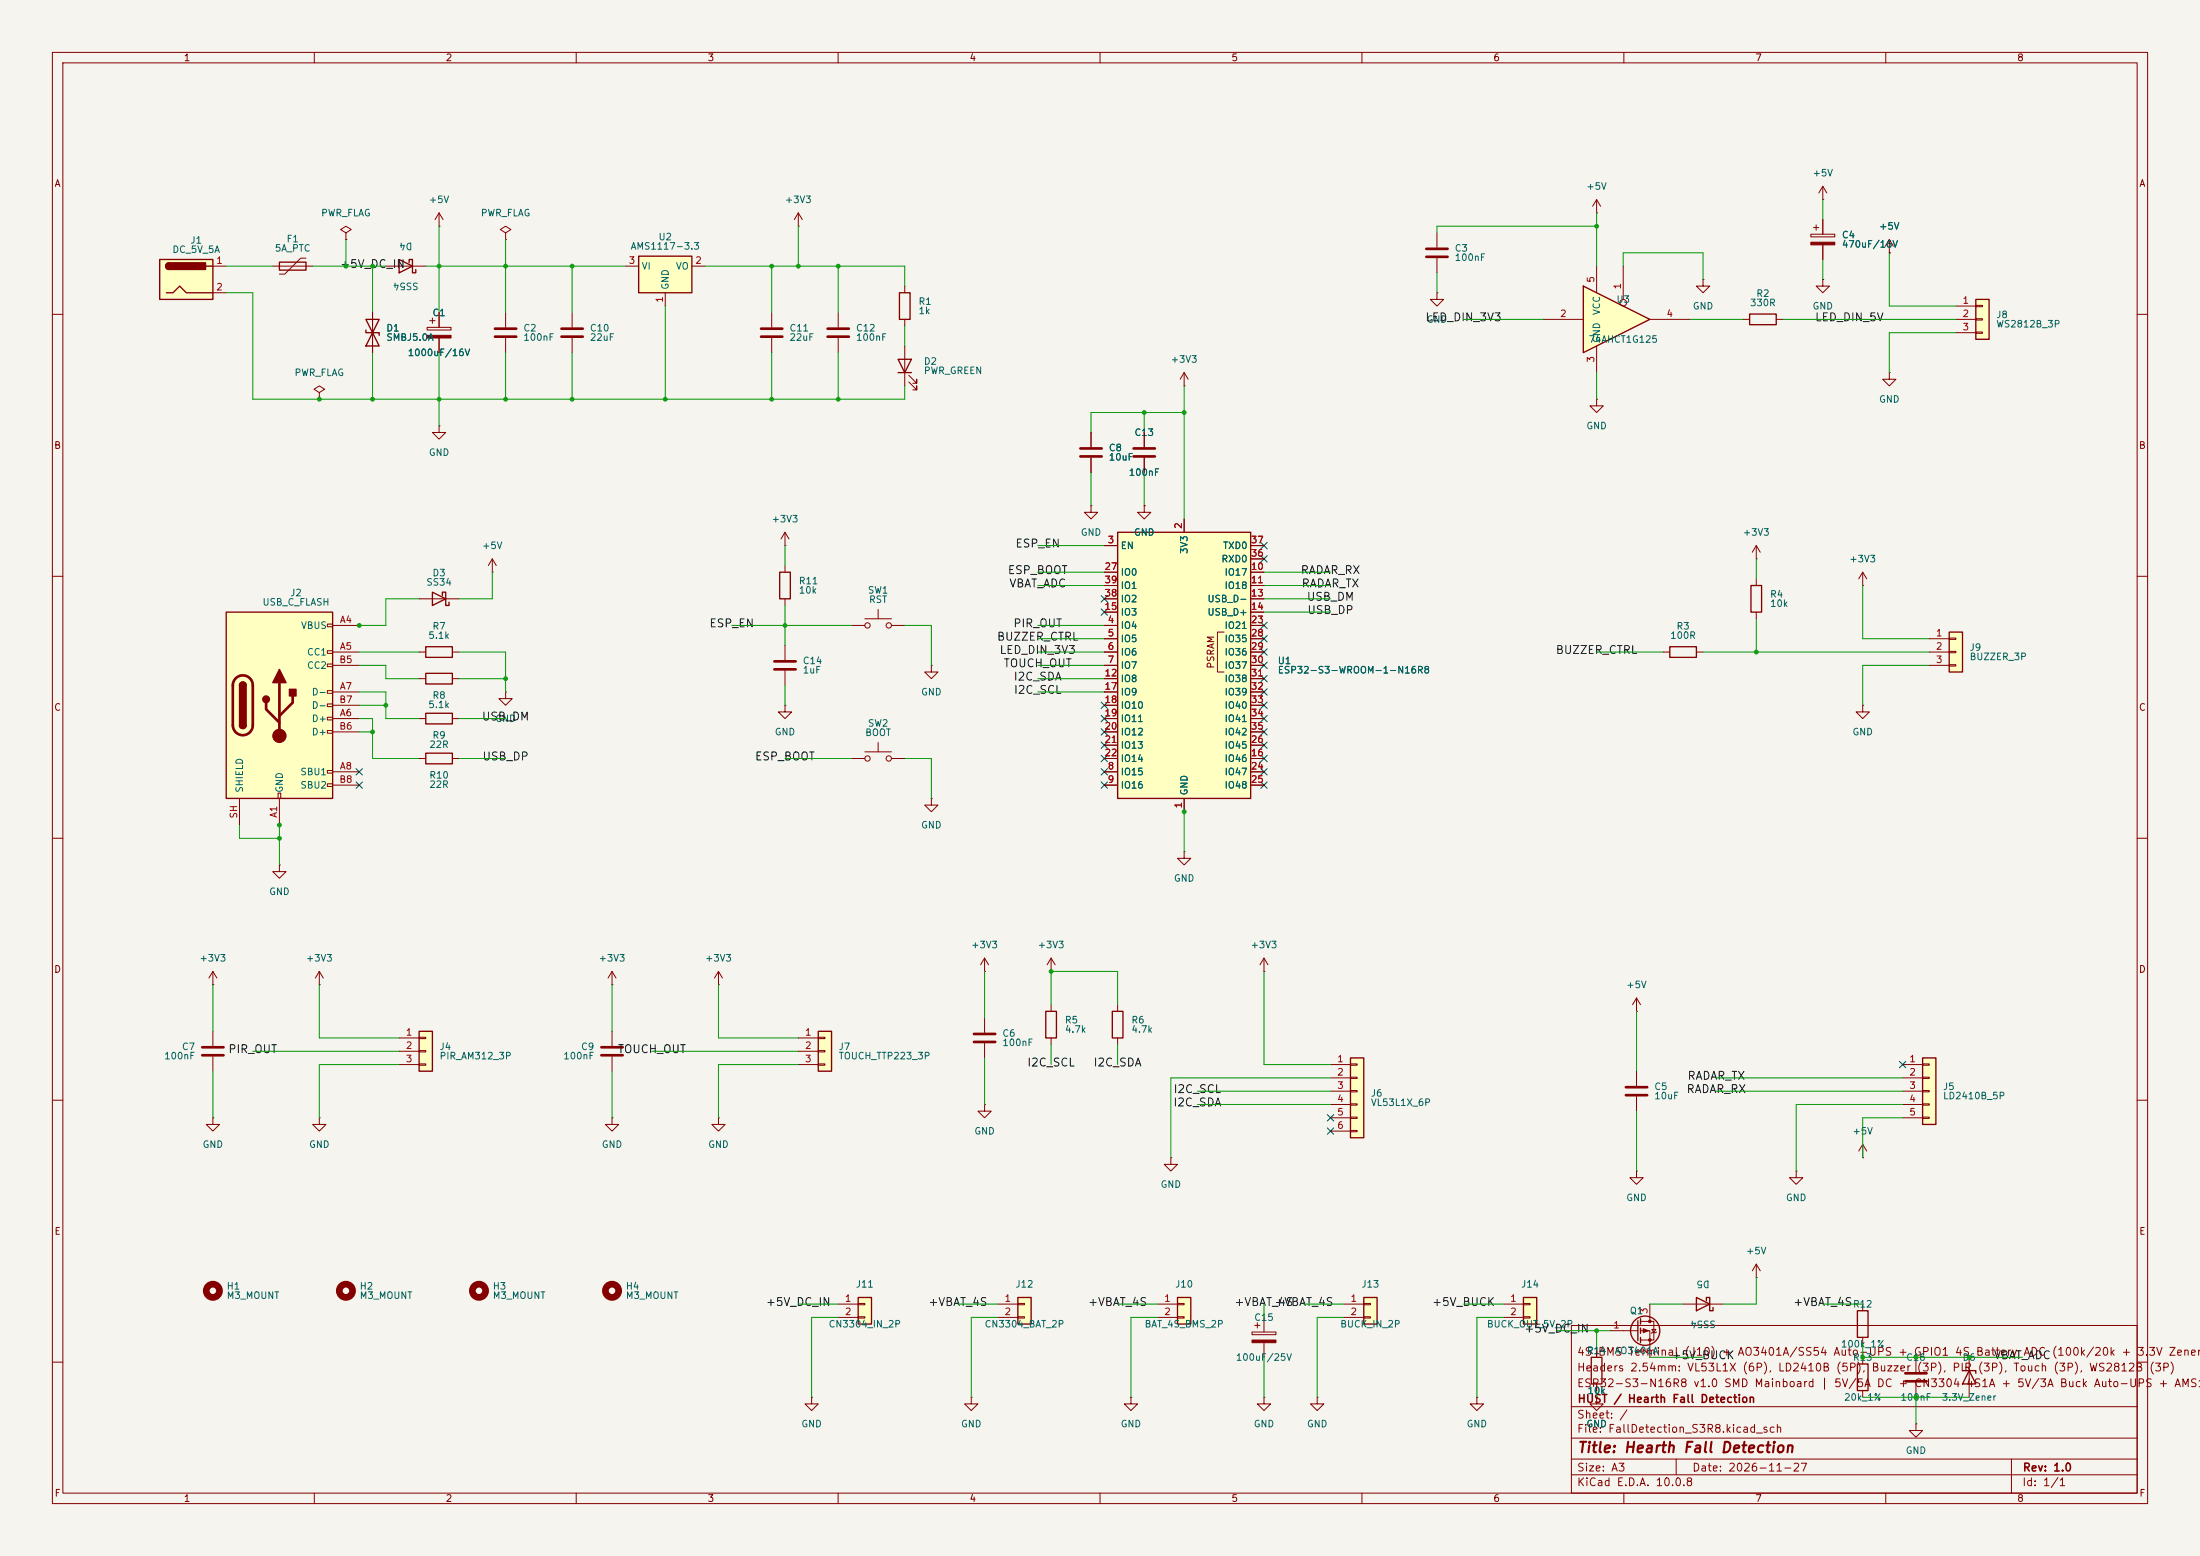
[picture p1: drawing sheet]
<svg xmlns="http://www.w3.org/2000/svg" width="420mm" height="297mm" viewBox="0 0 420 297" stroke-linecap="round" stroke-linejoin="round" font-family="sans-serif">
<path d="M0 0h420v297h-420z" fill="#f5f4ef" stroke="#f5f4ef" stroke-width=".19"/>
<g fill="none" stroke="#840000" stroke-width=".19">
<path d="M10 10h400v277h-400zM12 12h396v273h-396zM60 10v2M110 10v2M160 10v2M210 10v2M260 10v2M310 10v2M360 10v2M10 60h2M408 60h2M83.8 81.3v1.3h1.3l-1.3 1.2-1.3-1.2h1.3"/>
<path d="M83.8 81.3h.1M10 110h2M94 109.2h.1M94 106.7l-.8 1.3M94 106.7l.7 1.3M94 106.7v2.5M408 110h2M10 160h2M408 160h2M116.8 188h.1M116.8 185.4l-.7 1.3M116.8 185.4l.8 1.3"/>
<path d="M116.8 185.4v2.6M10 210h2M408 210h2M239 254.3h4.6v.5h-4.6zM239.5 253h1M240 252.5v1M241.3 251.5v2.8M241.3 256.3v2.8M300 253h108v32h-108zM10 260h2M154.9 266.7v1.3h1.3l-1.3 1.2-1.2-1.2h1.2M154.9 266.7h.1"/>
<path d="M241.3 266.7v1.3h1.3l-1.3 1.2-1.3-1.2h1.3M241.3 266.7h.1M300 278.5h108M300 274.5h108M300 268.5h108M320 278.5v3M384 278.5v6.5M408 260h2M60 285v2M110 285v2M160 285v2M210 285v2"/>
<path d="M260 285v2M300 281.5h108M310 285v2M360 285v2"/>
</g>
<path d="M239 255.8h4.6v.5h-4.6z" fill="#840000" stroke="#840000" stroke-width=".19"/>
<path d="M156.2 196.9h2.5v7.6h-2.5z" fill="#ffffc2"/>
<path d="M156.2 196.9h2.5v7.6h-2.5z" fill="none" stroke="#840000" stroke-width=".25"/>
<path d="M177.8 152.4v1.3h1.3l-1.3 1.2-1.3-1.2h1.3M177.8 152.4h.1M152.4 198.1h3.8M156.2 198h1.3v.2h-1.3zM152.4 200.7h3.8M152.4 203.2h3.8M156.2 200.5h1.3v.3h-1.3zM156.2 203.1h1.3v.2h-1.3z" fill="none" stroke="#840000" stroke-width=".19"/>
<path d="M163.8 247.6h2.6v5.1h-2.6z" fill="#ffffc2"/>
<path d="M163.8 247.6h2.6v5.1h-2.6z" fill="none" stroke="#840000" stroke-width=".25"/>
<path d="M208.3 82.6v2.7M208.3 87.4v2.8M149.9 104.1h.1M149.9 101.6l-.8 1.3M149.9 101.6l.7 1.3M149.9 101.6v2.5M160 248.9h3.8M160 251.5h3.8M163.8 248.8h1.3v.2h-1.3zM163.8 251.3h1.3v.3h-1.3z" fill="none" stroke="#840000" stroke-width=".19"/>
<path d="M206.2 85.6h4.1M206.2 87.1h4.1" fill="none" stroke="#840000" stroke-width=".51"/>
<path d="M260.3 247.6h2.6v5.1h-2.6z" fill="#ffffc2"/>
<path d="M260.3 247.6h2.6v5.1h-2.6z" fill="none" stroke="#840000" stroke-width=".25"/>
<path d="M256.5 248.9h3.8M256.5 251.5h3.8M260.3 248.8h1.3v.2h-1.3zM260.3 251.3h1.3v.3h-1.3zM215.9 266.7v1.3h1.3l-1.3 1.2-1.3-1.2h1.3M215.9 266.7h.1" fill="none" stroke="#840000" stroke-width=".19"/>
<path d="M224.8 247.6h2.5v5.1h-2.5z" fill="#ffffc2"/>
<path d="M171.4 68.6h2.6l-1.3 2.5zM171.4 71.1h2.6M224.8 247.6h2.5v5.1h-2.5z" fill="none" stroke="#840000" stroke-width=".25"/>
<path d="M172.7 66v7.7M173.5 72.9l1.5 1.5v-.7v.7h-.8M173.5 71.6l1.5 1.6v-.8v.8h-.8M221 248.9h3.8M221 251.5h3.8M224.8 248.8h1.3v.2h-1.3zM224.8 251.3h1.3v.3h-1.3zM335.3 243.8h.1M335.3 241.3l-.8 1.3M335.3 241.3l.7 1.3M335.3 241.3v2.5" fill="none" stroke="#840000" stroke-width=".19"/>
<path d="M367 201.9h2.6v12.7h-2.6z" fill="#ffffc2"/>
<path d="M171.7 55.9h2v5.1h-2zM199.6 193h2.1v5.1h-2.1zM212.3 193h2.1v5.1h-2.1zM367 201.9h2.6v12.7h-2.6zM374.6 261.6h2.6v.5M375.9 261.6l1.3 2.6h-2.6z" fill="none" stroke="#840000" stroke-width=".25"/>
<g fill="none" stroke="#840000" stroke-width=".19">
<path d="M160 59.7v2.8M172.7 54.6v1.3M160 64.5v2.8M172.7 61v1.2M355.6 134.6v1.3h1.3l-1.3 1.3-1.3-1.3h1.3M355.6 134.6h.1M188 185.4h.1M188 182.9l-.8 1.3M188 182.9l.7 1.3M188 182.9v2.5M188 194.3v2.8M188 199.1v2.8"/>
<path d="M200.7 185.4h.1M200.7 182.9v2.5M200.7 191.8v1.2M200.7 198.1v1.3M200.7 182.9l-.8 1.3M200.7 182.9l.7 1.3M213.4 191.8v1.2M213.4 198.1v1.3M188 210.8v1.3h1.2l-1.2 1.3-1.3-1.3h1.3M188 210.8h.1M355.6 218.4l-.8 1.3M355.6 218.4l.8 1.3"/>
<path d="M355.6 218.4v2.6M363.2 203.2h3.8M363.2 205.7h3.8M363.2 208.3h3.8M363.2 210.8h3.8M363.2 213.4h3.8M367 203.1h1.3v.2h-1.3zM367 205.6h1.3v.3h-1.3zM367 208.2h1.3v.2h-1.3zM367 210.7h1.3v.2h-1.3zM367 213.2h1.3v.3h-1.3zM223.5 221v1.2h1.3l-1.3 1.3-1.3-1.3h1.3"/>
<path d="M223.5 221h.1M312.4 223.5v1.3h1.3l-1.3 1.3-1.3-1.3h1.3M312.4 223.5h.1M342.9 223.5v1.3h1.3l-1.3 1.3-1.3-1.3h1.3M342.9 223.5h.1M355.6 221h.1M365.8 259.1v2.8M375.9 259.1v7.6M365.8 263.9v2.8"/>
</g>
<path d="M158 62.7h4.1M158 64.3h4.1M185.9 197.4h4.1M185.9 198.9h4.1M363.7 262.1h4.1M363.7 263.7h4.1" fill="none" stroke="#840000" stroke-width=".51"/>
<path d="M372.1 120.7h2.5v7.6h-2.5z" fill="#ffffc2"/>
<path d="M372.1 120.7h2.5v7.6h-2.5z" fill="none" stroke="#840000" stroke-width=".25"/>
<g fill="none" stroke="#840000" stroke-width=".19">
<path d="M226.1 73.7h.1M226.1 71.1l-.8 1.3M226.1 71.1l.7 1.3M226.1 71.1v2.6M368.3 121.9h3.8M368.3 124.5h3.8M368.3 127h3.8M372.1 121.8h1.3v.2h-1.3zM372.1 124.3h1.3v.3h-1.3zM372.1 126.9h1.3v.2h-1.3zM226.1 162.6v1.2h1.2l-1.2 1.3-1.3-1.3h1.3M226.1 162.6h.1"/>
<path d="M241.3 185.4h.1M241.3 182.9l-.8 1.3M241.3 182.9l.8 1.3M241.3 182.9v2.5M312.4 204.5v2.8M312.4 209.3v2.8"/>
</g>
<path d="M310.4 207.5h4.1M310.4 209h4.1" fill="none" stroke="#840000" stroke-width=".51"/>
<path d="M257.8 201.9h2.5v15.3h-2.5z" fill="#ffffc2"/>
<path d="M318.8 123.4h5v2.1h-5zM257.8 201.9h2.5v15.3h-2.5z" fill="none" stroke="#840000" stroke-width=".25"/>
<g fill="none" stroke="#840000" stroke-width=".19">
<path d="M149.9 123.2v2.8M149.9 128v2.8M317.5 124.5h1.3M323.8 124.5h1.3M254 203.2h3.8M254 205.7h3.8M254 208.3h3.8M254 210.8h3.8M254 213.4h3.8M254 215.9h3.8M257.8 203.1h1.3v.2h-1.3zM257.8 205.6h1.3v.3h-1.3z"/>
<path d="M257.8 208.2h1.3v.2h-1.3zM257.8 210.7h1.3v.2h-1.3zM257.8 213.2h1.3v.3h-1.3zM257.8 215.8h1.3v.2h-1.3z"/>
</g>
<path d="M147.8 126.2h4.1M147.8 127.8h4.1" fill="none" stroke="#840000" stroke-width=".51"/>
<path d="M213.4 101.6h25.4v50.8h-25.4z" fill="#ffffc2"/>
<path d="M213.4 101.6h25.4v50.8h-25.4z" fill="none" stroke="#840000" stroke-width=".25"/>
<g fill="none" stroke="#840000" stroke-width=".19">
<path d="M348 38.1h.1M348 35.6v2.5M348 35.6l-.8 1.2M348 35.6l.7 1.2M274.3 55.9v1.3h1.3l-1.3 1.2-1.3-1.2h1.3M274.3 55.9h.1M274.3 44.5v2.7M274.3 49.3v2.8M345.7 44.7h4.6v.5h-4.6zM346.2 43.4h1M346.7 42.9v1M348 41.9v2.8"/>
<path d="M348 46.7v2.8M360.7 48.3h.1M360.7 45.7l-.8 1.3M360.7 45.7l.7 1.3M360.7 45.7v2.6M304.8 76.2v1.3h1.3l-1.3 1.2-1.3-1.2h1.3M304.8 76.2h.1M208.3 96.5v1.3h1.2l-1.2 1.3-1.3-1.3h1.3M208.3 96.5h.1M218.4 96.5v1.3h1.3l-1.3 1.3-1.2-1.3h1.2M218.4 96.5h.1M218.4 82.6v2.7"/>
<path d="M218.4 87.4v2.8M226.1 99.1v2.5M162.6 119.4h2.5M165.1 118.1h5.1M167.6 116.3v1.8M170.2 119.4h2.5M210.8 104.1h2.6M210.8 119.4h2.6M210.8 109.2h2.6M210.8 111.8h2.6M210.8 114.3h2.6M210.8 116.8h2.6"/>
<path d="M238.8 104.1h2.5M238.8 119.4h2.5M238.8 109.2h2.5M238.8 111.8h2.5M238.8 114.3h2.5M238.8 116.8h2.5M238.8 106.7h2.5M149.9 134.6v1.3h1.2l-1.2 1.3-1.3-1.3h1.3M149.9 134.6h.1M177.8 127v1.3h1.3l-1.3 1.2-1.3-1.2h1.3M177.8 127h.1M210.8 121.9h2.6"/>
<path d="M210.8 124.5h2.6M210.8 127h2.6M210.8 129.5h2.6M210.8 132.1h2.6M210.8 134.6h2.6M210.8 137.2h2.6M210.8 139.7h2.6M233.7 120.7h-1.3v7.6h1.3M238.8 121.9h2.5M238.8 124.5h2.5M238.8 127h2.5M238.8 129.5h2.5"/>
<path d="M238.8 132.1h2.5M238.8 134.6h2.5M238.8 137.2h2.5M238.8 139.7h2.5M162.6 144.8h2.5M165.1 143.5h5.1M167.6 141.7v1.8M170.2 144.8h2.5M210.8 147.3h2.6M210.8 149.9h2.6M210.8 144.8h2.6M210.8 142.2h2.6"/>
<path d="M226.1 152.4v2.5M238.8 147.3h2.5M238.8 149.9h2.5M238.8 144.8h2.5M238.8 142.2h2.5M312.4 193h.1M312.4 190.5l-.7 1.3M312.4 190.5l.8 1.3M312.4 190.5v2.5"/>
<circle cx="165.6" cy="119.4" r=".51"/>
<circle cx="169.7" cy="119.4" r=".51"/>
<circle cx="165.6" cy="144.8" r=".51"/>
<circle cx="169.7" cy="144.8" r=".51"/>
</g>
<path d="M272.3 47.5h4.1M272.3 49h4.1M216.4 85.6h4.1M216.4 87.1h4.1" fill="none" stroke="#840000" stroke-width=".51"/>
<path d="M345.7 46.2h4.6v.5h-4.6z" fill="#840000" stroke="#840000" stroke-width=".19"/>
<path d="M302.3 54.6l12.7 6.4-12.7 6.3z" fill="#ffffc2"/>
<path d="M302.3 54.6l12.7 6.4-12.7 6.3zM334 59.9h5.1v2.1h-5.1zM82.5 113l2.6 1.3-2.6 1.3zM84.5 113.7v-.7h.6v2.6h.6v-.7M148.8 109.2h2.1v5.1h-2.1zM334.3 111.8h2v5h-2zM81.3 128.5h5.1v2.1h-5.1zM81.3 123.4h5.1v2.1h-5.1z" fill="none" stroke="#840000" stroke-width=".25"/>
<g fill="none" stroke="#840000" stroke-width=".19">
<path d="M304.8 38.1v2.5M304.8 38.1l-.8 1.3M304.8 38.1l.8 1.3M304.8 40.6h.1M304.8 50.8v5.1M309.9 50.8v6.4M325.1 53.3v1.3h1.3l-1.3 1.3-1.3-1.3h1.3M325.1 53.3h.1M348 53.3v1.3h1.2l-1.2 1.3-1.3-1.3h1.3M348 53.3h.1M294.6 61h7.7M304.8 66v5.1"/>
<path d="M315 61h7.6M332.7 61h1.3M339.1 61h1.3M360.7 71.1v1.3h1.2l-1.2 1.3-1.3-1.3h1.3M360.7 71.1h.1M80 114.3h7.6M149.9 108v1.2M149.9 114.3v1.3M335.3 106.7h.1M335.3 104.1l-.8 1.3M335.3 104.1l.7 1.3M335.3 104.1v2.6"/>
<path d="M335.3 110.5v1.3M335.3 116.8v1.3M355.6 111.8h.1M355.6 109.2l-.8 1.3M355.6 109.2l.8 1.3M355.6 109.2v2.6M80 129.5h1.3M80 124.5h1.3M86.4 129.5h1.2M86.4 124.5h1.2M40.6 188h.1M40.6 185.4v2.6"/>
<path d="M40.6 196.9v2.7M40.6 185.4l-.7 1.3M40.6 185.4l.8 1.3M61 188h.1M61 185.4l-.8 1.3M61 185.4l.7 1.3M61 185.4v2.6M40.6 201.7v2.8"/>
<circle cx="309.9" cy="57.8" r=".63"/>
</g>
<path d="M38.6 199.9h4.1M38.6 201.4h4.1" fill="none" stroke="#840000" stroke-width=".51"/>
<path d="M377.2 57.2h2.5v7.6h-2.5z" fill="#ffffc2"/>
<g fill="none" stroke="#840000" stroke-width=".25">
<path d="M377.2 57.2h2.5v7.6h-2.5zM312.7 252.1v3.8M313.2 251.7v1M313.2 253.5v1M313.2 255.3v1"/>
<circle cx="314.1" cy="254" r="2.79"/>
</g>
<path d="M373.4 58.4h3.8M377.2 58.3h1.3v.2h-1.3zM373.4 61h3.8M373.4 63.5h3.8M377.2 60.8h1.3v.3h-1.3zM377.2 63.4h1.3v.2h-1.3zM307.3 254h5.4M313.2 252.2h2.5v3.6h-2.5M313.2 254h1.8v5.1M315 248.9v3.3M315.3 253.7h.8l-.4 .7zM316.2 254.3l-1 .2" fill="none" stroke="#840000" stroke-width=".19"/>
<g fill="#840000" stroke="#840000" stroke-width=".19">
<path d="M313.7 253.6l1 .4-1 .4z"/>
<circle cx="315" cy="252.2" r=".25"/>
<circle cx="315" cy="255.8" r=".25"/>
</g>
<path d="M43.2 116.8h20.3v35.6h-20.3z" fill="#ffffc2"/>
<g fill="none" stroke="#840000" stroke-width=".19">
<path d="M62.5 119.1h1v.5h-1zM63.5 119.4h5.1M62.5 124.2h1v.5h-1zM62.5 126.7h1v.6h-1zM62.5 131.8h1v.5h-1zM62.5 134.4h1v.5h-1zM62.5 136.9h1v.5h-1zM62.5 139.4h1v.6h-1zM63.5 124.5h5.1M63.5 137.2h5.1M63.5 132.1h5.1M63.5 127h5.1"/>
<path d="M63.5 139.7h5.1M63.5 134.6h5.1M45.7 152.4v5.1M53.1 151.4h.5v1h-.5zM53.3 152.4v5.1M62.5 147.1h1v.5h-1zM62.5 149.6h1v.5h-1zM63.5 147.3h5.1M63.5 149.9h5.1M304.8 266.7v1.3h1.3l-1.3 1.2-1.3-1.2h1.3M304.8 266.7h.1"/>
</g>
<path d="M43.2 116.8h20.3v35.6h-20.3zM45.7 130.8a.64 .64 0 0 1 .7-.6 .64 .64 0 0 1 .6 .6M45.7 138.4a.64 .64 0 0 0 .7 .7 .64 .64 0 0 0 .6-.7" fill="none" stroke="#840000" stroke-width=".25"/>
<path d="M45 129.5a1.9 1.9 0 0 1 2.1-.4 1.9 1.9 0 0 1 1.2 1.7v7.6a1.91 1.91 0 0 1-1.9 1.9 1.91 1.91 0 0 1-2-1.9l.1-7.7 .1-.7zM50.8 134.1v1.3l2.5 2.5M53.3 130.3v10.2M55.9 132.8v1.3l-2.6 2.6" fill="none" stroke="#840000" stroke-width=".51"/>
<g fill="#840000" stroke="#840000" stroke-width=".25">
<path d="M45.7 130.8h1.3v7.6h-1.3z"/>
<path d="M45.9 130.4a.64 .64 0 0 1 .7-.2 .64 .64 0 0 1 .4 .6h-1.3z"/>
<path d="M45.7 138.4h1.3a.64 .64 0 0 1-.6 .7 .64 .64 0 0 1-.7-.7z"/>
<path d="M53.3 127.8l1.3 2.5h-2.5z"/>
<path d="M55.2 131.6h1.3v1.2h-1.3z"/>
<circle cx="50.8" cy="133.5" r=".63"/>
</g>
<circle cx="53.3" cy="140.5" r="1.27" fill="#840000" stroke="#840000" stroke-width=".19"/>
<path d="M290.8 247.6h2.6v5.1h-2.6z" fill="#ffffc2"/>
<path d="M290.8 247.6h2.6v5.1h-2.6z" fill="none" stroke="#840000" stroke-width=".25"/>
<path d="M287 248.9h3.8M287 251.5h3.8M290.8 248.8h1.3v.2h-1.3zM290.8 251.3h1.3v.3h-1.3z" fill="none" stroke="#840000" stroke-width=".19"/>
<path d="M80 196.9h2.5v7.6h-2.5z" fill="#ffffc2"/>
<path d="M76.2 49.5l2.5 1.3-2.5 1.3zM78.1 50.2v-.7h.6v2.6h.7v-.7M69.8 61h2.6l-2.6 5h2.6zM69.8 63v.5h2.6v.5M81.3 136.1h5.1v2.1h-5.1zM81.3 143.8h5.1v2h-5.1zM80 196.9h2.5v7.6h-2.5zM303.8 259.1h2v5.1h-2zM323.8 247.6l2.6 1.3-2.6 1.3zM325.8 248.3v-.7h.6v2.6h.6v-.6M354.6 250.2h2v5.1h-2zM354.6 260.3h2v5.1h-2z" fill="none" stroke="#840000" stroke-width=".25"/>
<g fill="none" stroke="#840000" stroke-width=".19">
<path d="M66 44.5l1.1-.7-1.1-.6-1 .6 1 .7v1.2M66 45.7h.1M71.1 59.7v7.6M73.7 50.8h7.6M83.8 43.2h.1M83.8 40.6v2.6M83.8 59.7v2.8M83.8 40.6l-.7 1.3M83.8 40.6l.8 1.3M96.5 44.5l1-.7-1-.6-1 .6 1 .7v1.2M96.5 45.7h.1M96.5 59.7v2.8"/>
<path d="M152.4 43.2h.1M152.4 40.6l-.8 1.3M152.4 40.6l.8 1.3M152.4 40.6v2.6M61 74.9l1-.6-1-.6-1.1 .6 1.1 .6v1.3M61 76.2h.1M81.5 62.5h4.6v.5h-4.6zM82 61.2h1.1M82.5 60.7v1M83.8 64.5v2.8M96.5 64.5v2.8M80 137.2h1.3"/>
<path d="M86.4 137.2h1.2M96.5 132.1v1.3h1.3l-1.3 1.2-1.3-1.2h1.3M96.5 132.1h.1M80 144.8h1.3M86.4 144.8h1.2M53.3 165.1v1.3h1.3l-1.3 1.2-1.2-1.2h1.2M53.3 165.1h.1M76.2 198.1h3.8M80 198h1.3v.2h-1.3zM116.8 196.9v2.7M137.2 188h.1M137.2 185.4l-.8 1.3"/>
<path d="M137.2 185.4l.7 1.3M137.2 185.4v2.6M40.6 213.4v1.2h1.3l-1.3 1.3-1.2-1.3h1.2M40.6 213.4h.1M61 213.4v1.2h1.2l-1.2 1.3-1.3-1.3h1.3M61 213.4h.1M76.2 200.7h3.8M76.2 203.2h3.8M80 200.5h1.3v.3h-1.3zM80 203.1h1.3v.2h-1.3zM116.8 213.4v1.2h1.3l-1.3 1.3-1.2-1.3h1.2M116.8 213.4h.1"/>
<path d="M116.8 201.7v2.8M137.2 213.4v1.2h1.2l-1.2 1.3-1.3-1.3h1.3M137.2 213.4h.1M304.8 257.8v1.3M321.3 248.9h7.6M355.6 248.9v1.3M355.6 255.3v1.2M355.6 259.1v1.2M281.9 266.7v1.3h1.3l-1.3 1.2-1.2-1.2h1.2M281.9 266.7h.1M304.8 264.2v1.2M355.6 265.4v1.3"/>
<path d="M365.8 271.8v1.2h1.2l-1.2 1.3-1.3-1.3h1.3M365.8 271.8h.1"/>
</g>
<g fill="none" stroke="#840000" stroke-width="1.3">
<circle cx="40.6" cy="246.4" r="1.27"/>
<circle cx="66" cy="246.4" r="1.27"/>
<circle cx="91.4" cy="246.4" r="1.27"/>
<circle cx="116.8" cy="246.4" r="1.27"/>
</g>
<path d="M94.5 62.7h4.1M94.5 64.3h4.1M114.8 199.9h4.1M114.8 201.4h4.1" fill="none" stroke="#840000" stroke-width=".51"/>
<path d="M81.5 64h4.6v.5h-4.6z" fill="#840000" stroke="#840000" stroke-width=".19"/>
<path d="M30.5 49.5h10.1v7.7h-10.1z" fill="#ffffc2"/>
<path d="M30.5 49.5h10.1v7.7h-10.1zM31.7 55.9h1.3l1.3-1.3 1.3 1.3h5M32.3 50.2a.64 .64 0 0 0-.7 .6 .64 .64 0 0 0 .7 .6M39.4 50.8h1.2M53.3 50h5.1v1.6h-5.1z" fill="none" stroke="#840000" stroke-width=".25"/>
<g fill="#840000" stroke="#840000" stroke-width=".25">
<path d="M31.8 50.4l.5-.2v1.2a.63 .63 0 0 1-.6-.4 .63 .63 0 0 1 .1-.6z"/>
<path d="M32.3 50.2h6.9v1.2h-6.9z"/>
</g>
<path d="M40.6 50.8h2.6M40.6 55.9h2.6M52.1 50.8h7.6M58.4 49.3h-1l-3 3h-1.1M109.2 59.7v2.8M147.3 59.7v2.8M109.2 64.5v2.8M147.3 64.5v2.8M185.4 266.7v1.3h1.3l-1.3 1.2-1.3-1.2h1.3M185.4 266.7h.1" fill="none" stroke="#840000" stroke-width=".19"/>
<path d="M107.2 62.7h4.1M107.2 64.3h4.1M145.3 62.7h4.1M145.3 64.3h4.1" fill="none" stroke="#840000" stroke-width=".51"/>
<path d="M194.3 247.6h2.5v5.1h-2.5z" fill="#ffffc2"/>
<path d="M194.3 247.6h2.5v5.1h-2.5z" fill="none" stroke="#840000" stroke-width=".25"/>
<path d="M190.5 248.9h3.8M190.5 251.5h3.8M194.3 248.8h1.3v.2h-1.3zM194.3 251.3h1.3v.3h-1.3z" fill="none" stroke="#840000" stroke-width=".19"/>
<path d="M121.9 48.9h10.2v7h-10.2z" fill="#ffffc2"/>
<path d="M121.9 48.9h10.2v7h-10.2z" fill="none" stroke="#840000" stroke-width=".25"/>
<g fill="none" stroke="#840000" stroke-width=".19">
<path d="M71.1 59.7v2.5M83.8 59.7v2.8M119.4 50.8h2.5M127 55.9v2.5M132.1 50.8h2.5M348 41.9v2.8M348 46.7v2.8M360.7 48.3h.1M71.1 64.8v2.5M83.8 64.5v2.8M208.3 82.6v2.7M208.3 87.4v2.8"/>
<path d="M218.4 96.5h.1M218.4 82.6v2.7M218.4 87.4v2.8M226.1 99.1v2.5M210.8 104.1h2.6M210.8 119.4h2.6M210.8 109.2h2.6M210.8 111.8h2.6M210.8 114.3h2.6M210.8 116.8h2.6M238.8 104.1h2.5M238.8 119.4h2.5"/>
<path d="M238.8 109.2h2.5M238.8 111.8h2.5M238.8 114.3h2.5M238.8 116.8h2.5M238.8 106.7h2.5M210.8 121.9h2.6M210.8 124.5h2.6M210.8 127h2.6M210.8 129.5h2.6M210.8 132.1h2.6M210.8 134.6h2.6M210.8 137.2h2.6"/>
<path d="M210.8 139.7h2.6M238.8 121.9h2.5M238.8 124.5h2.5M238.8 127h2.5M238.8 129.5h2.5M238.8 132.1h2.5M238.8 134.6h2.5M238.8 137.2h2.5M238.8 139.7h2.5M210.8 147.3h2.6M210.8 149.9h2.6M210.8 144.8h2.6"/>
<path d="M210.8 142.2h2.6M226.1 152.4v2.5M238.8 147.3h2.5M238.8 149.9h2.5M238.8 144.8h2.5M238.8 142.2h2.5M304.8 257.8v1.3M251.5 266.7v1.3h1.2l-1.2 1.2-1.3-1.2h1.3M251.5 266.7h.1M304.8 266.7h.1M304.8 264.2v1.2"/>
</g>
<g fill="none" stroke="#009600" stroke-width=".19">
<path d="M348 38.1v3.8M43.2 50.8h8.9M43.2 55.9h5.1v20.3h124.4v-2.5M59.7 50.8h14M66 45.7v5.1M71.1 50.8v8.9M81.3 50.8h38.1M83.8 43.2v16.5M96.5 45.7v14M109.2 50.8v8.9M127 58.4v17.8M134.6 50.8h38.1v3.8"/>
<path d="M147.3 50.8v8.9M152.4 43.2v7.6M160 50.8v8.9M274.3 52.1v3.8M304.8 40.6v10.2M304.8 43.2h-30.5v1.3M309.9 50.8v-2.5h15.2v5M348 49.5v3.8M360.7 48.3v10.1h12.7M71.1 67.3v8.9M83.8 67.3v14M96.5 67.3v8.9"/>
<path d="M109.2 67.3v8.9M147.3 67.3v8.9M160 67.3v8.9M172.7 62.2v3.8M218.4 78.7v3.9M226.1 73.7v25.4M226.1 78.7h-17.8v3.9M279.4 61h15.2M304.8 71.1v5.1M322.6 61h10.1M340.4 61h33M373.4 63.5h-12.7v7.6"/>
<path d="M208.3 90.2v6.3M218.4 90.2v6.3M80 114.3h-6.3v5.1h-5.1M94 109.2v5.1h-6.4M139.7 119.4h22.9M149.9 104.1v3.9M149.9 115.6v7.6M172.7 119.4h5.1v7.6M198.1 104.1h12.7M198.1 109.2h12.7M198.1 111.8h12.7M198.1 119.4h12.7"/>
<path d="M241.3 109.2h12.7M241.3 111.8h12.7M241.3 114.3h12.7M241.3 116.8h12.7M335.3 106.7v3.8M335.3 118.1v6.4M355.6 111.8v10.1h12.7M68.6 132.1h5.1v5.1h6.3M68.6 127h5.1v2.5h6.3M68.6 124.5h11.4M68.6 137.2h2.5v7.6h8.9M68.6 139.7h2.5"/>
<path d="M68.6 134.6h5.1M87.6 129.5h8.9M87.6 124.5h8.9v7.6M87.6 137.2h8.9M149.9 130.8v3.8M198.1 132.1h12.7M198.1 129.5h12.7M198.1 124.5h12.7M198.1 127h12.7M198.1 121.9h12.7M304.8 124.5h12.7M325.1 124.5h43.2"/>
<path d="M368.3 127h-12.7v7.6M45.7 157.5v2.5h7.6M53.3 157.5v7.6M87.6 144.8h8.9M149.9 144.8h12.7M172.7 144.8h5.1v7.6M226.1 154.9v7.7M40.6 188v8.9M61 188v10.1h15.2M116.8 188v8.9M137.2 188v10.1h15.2M188 185.4v8.9"/>
<path d="M200.7 191.8v-6.4h12.7v6.4M200.7 199.4v3.8M213.4 199.4v3.8M241.3 185.4v17.8h12.7M312.4 193v11.5M40.6 204.5v8.9M48.3 200.7h27.9M76.2 203.2h-15.2v10.2M116.8 204.5v8.9M124.5 200.7h27.9M152.4 203.2h-15.2v10.2M188 201.9v8.9"/>
<path d="M228.6 210.8h25.4M228.6 208.3h25.4M254 205.7h-30.5v15.3M312.4 212.1v11.4M327.7 208.3h35.5M327.7 205.7h35.5M363.2 213.4h-7.6v7.6M363.2 210.8h-20.3v12.7M152.4 248.9h7.6M160 251.5h-5.1v15.2M182.9 248.9h7.6M190.5 251.5h-5.1v15.2"/>
<path d="M213.4 248.9h7.6M221 251.5h-5.1v15.2M241.3 248.9v2.6M241.3 259.1v7.6M248.9 248.9h7.6M256.5 251.5h-5v15.2M279.4 248.9h7.6M287 251.5h-5.1v15.2M297.2 254h10.1M304.8 254v3.8M315 248.9h6.3M315 259.1h10.1"/>
<path d="M335.3 243.8v5.1h-6.4M348 248.9h7.6M355.6 256.5v2.6h30.5M304.8 265.4v1.3M355.6 266.7h20.3M365.8 266.7v5.1"/>
</g>
<g fill="none" stroke="#000084" stroke-width=".19">
<path d="M210.2 113.7l1.2 1.2M210.2 116.2l1.2 1.2M211.4 113.7l-1.2 1.2M211.4 116.2l-1.2 1.2M240.7 118.8l1.2 1.2M240.7 106.1l1.2 1.2M240.7 103.5l1.2 1.2M241.9 106.1l-1.2 1.2M241.9 103.5l-1.2 1.2M241.9 118.8l-1.2 1.2M210.2 136.6l1.2 1.2M210.2 134l1.2 1.2"/>
<path d="M210.2 139.1l1.2 1.2M211.4 136.6l-1.2 1.2M211.4 134l-1.2 1.2M211.4 139.1l-1.2 1.2M240.7 121.3l1.2 1.2M240.7 123.9l1.2 1.2M240.7 128.9l1.2 1.2M240.7 131.5l1.2 1.2M240.7 134l1.2 1.2M240.7 136.6l1.2 1.2M240.7 139.1l1.2 1.2M240.7 126.4l1.2 1.2"/>
<path d="M241.9 121.3l-1.2 1.2M241.9 123.9l-1.2 1.2M241.9 128.9l-1.2 1.2M241.9 131.5l-1.2 1.2M241.9 134l-1.2 1.2M241.9 136.6l-1.2 1.2M241.9 139.1l-1.2 1.2M241.9 126.4l-1.2 1.2M68 146.7l1.2 1.2M68 149.3l1.2 1.2M69.2 146.7l-1.2 1.2M69.2 149.3l-1.2 1.2"/>
<path d="M210.2 141.6l1.2 1.2M210.2 144.2l1.2 1.2M210.2 146.7l1.2 1.2M210.2 149.3l1.2 1.2M211.4 141.6l-1.2 1.2M211.4 144.2l-1.2 1.2M211.4 146.7l-1.2 1.2M211.4 149.3l-1.2 1.2M240.7 141.6l1.2 1.2M240.7 144.2l1.2 1.2M240.7 146.7l1.2 1.2M240.7 149.3l1.2 1.2"/>
<path d="M241.9 141.6l-1.2 1.2M241.9 144.2l-1.2 1.2M241.9 146.7l-1.2 1.2M241.9 149.3l-1.2 1.2M253.4 212.8l1.2 1.2M253.4 215.3l1.2 1.2M254.6 212.8l-1.2 1.2M254.6 215.3l-1.2 1.2M362.6 202.6l1.2 1.2M363.8 202.6l-1.2 1.2"/>
</g>
<g fill="#009600">
<circle cx="200.7" cy="185.4" r=".46"/>
<circle cx="53.3" cy="157.5" r=".46"/>
<circle cx="53.3" cy="160" r=".46"/>
<circle cx="96.5" cy="50.8" r=".46"/>
<circle cx="147.3" cy="50.8" r=".46"/>
<circle cx="152.4" cy="50.8" r=".46"/>
<circle cx="127" cy="76.2" r=".46"/>
<circle cx="147.3" cy="76.2" r=".46"/>
<circle cx="109.2" cy="50.8" r=".46"/>
<circle cx="96.5" cy="76.2" r=".46"/>
<circle cx="96.5" cy="129.5" r=".46"/>
<circle cx="149.9" cy="119.4" r=".46"/>
<circle cx="218.4" cy="78.7" r=".46"/>
<circle cx="226.1" cy="78.7" r=".46"/>
<circle cx="160" cy="50.8" r=".46"/>
<circle cx="160" cy="76.2" r=".46"/>
<circle cx="68.6" cy="119.4" r=".46"/>
<circle cx="73.7" cy="134.6" r=".46"/>
<circle cx="71.1" cy="139.7" r=".46"/>
<circle cx="83.8" cy="76.2" r=".46"/>
<circle cx="109.2" cy="76.2" r=".46"/>
<circle cx="66" cy="50.8" r=".46"/>
<circle cx="71.1" cy="50.8" r=".46"/>
<circle cx="83.8" cy="50.8" r=".46"/>
<circle cx="61" cy="76.2" r=".46"/>
<circle cx="71.1" cy="76.2" r=".46"/>
<circle cx="355.6" cy="259.1" r=".46"/>
<circle cx="304.8" cy="254" r=".46"/>
<circle cx="304.8" cy="43.2" r=".46"/>
<circle cx="226.1" cy="154.9" r=".46"/>
<circle cx="335.3" cy="124.5" r=".46"/>
<circle cx="375.9" cy="259.1" r=".46"/>
<circle cx="365.8" cy="259.1" r=".46"/>
<circle cx="365.8" cy="266.7" r=".46"/>
</g>
<text font-size="2" fill="#840000" x="301" y="277.8">Title: Hearth Fall Detection</text>
<g font-size="1.5" fill="#0f0f0f">
<text x="64.8" y="51.5">+5V_DC_IN</text>
<text x="272" y="61.7">LED_DIN_3V3</text>
<text x="346.4" y="61.7">LED_DIN_5V</text>
<text x="193.7" y="104.9">ESP_EN</text>
<text x="192.3" y="110">ESP_BOOT</text>
<text x="192.6" y="112.5">VBAT_ADC</text>
<text x="248.2" y="110">RADAR_RX</text>
<text x="248.4" y="112.5">RADAR_TX</text>
<text x="249.3" y="115">USB_DM</text>
<text x="249.5" y="117.6">USB_DP</text>
<text x="135.3" y="120.1">ESP_EN</text>
<text x="190.2" y="122.7">BUZZER_CTRL</text>
<text x="190.7" y="125.2">LED_DIN_3V3</text>
<text x="193.3" y="120.1">PIR_OUT</text>
<text x="296.9" y="125.2">BUZZER_CTRL</text>
<text x="191.5" y="127.7">TOUCH_OUT</text>
<text x="193.4" y="130.3">I2C_SDA</text>
<text x="91.9" y="137.9">USB_DM</text>
<text x="193.4" y="132.8">I2C_SCL</text>
<text x="92" y="145.5">USB_DP</text>
<text x="144" y="145.5">ESP_BOOT</text>
<text x="43.5" y="201.4">PIR_OUT</text>
<text x="117.8" y="201.4">TOUCH_OUT</text>
<text x="196" y="203.9">I2C_SCL</text>
<text x="208.6" y="203.9">I2C_SDA</text>
<text x="223.9" y="209">I2C_SCL</text>
<text x="321.8" y="209">RADAR_RX</text>
<text x="322" y="206.5">RADAR_TX</text>
<text x="223.9" y="211.6">I2C_SDA</text>
<text x="146.1" y="249.7">+5V_DC_IN</text>
<text x="177.1" y="249.7">+VBAT_4S</text>
<text x="207.6" y="249.7">+VBAT_4S</text>
<text x="235.5" y="249.7">+VBAT_4S</text>
<text x="243.1" y="249.7">+VBAT_4S</text>
<text x="273.3" y="249.7">+5V_BUCK</text>
<text x="342.2" y="249.7">+VBAT_4S</text>
<text x="290.9" y="254.7">+5V_DC_IN</text>
<text x="319" y="259.8">+5V_BUCK</text>
<text x="380.5" y="259.8">VBAT_ADC</text>
</g>
<g font-size="1.5" fill="#840000">
<text x="300.9" y="262.1">Headers 2.54mm: VL53L1X (6P), LD2410B (5P),</text>
<text x="300.9" y="259.1">4S</text>
<text x="304.9" y="259.1">BMS Terminal (J10) + AO3401A/SS54 Auto-UPS + GPIO1 4S</text>
<text x="357.2" y="262.1">Buzzer (3P), PIR (3P), Touch (3P), WS2812B</text>
<text x="377.1" y="259.1">Battery ADC (100k/20k + 3.3V Zener)</text>
<text x="410.2" y="262.1">(3P)</text>
<text x="300.9" y="265.1">ESP32-S3-N16R8 v1.0 SMD Mainboard | 5V/5A DC + CN3304 4S1A + 5V/3A Buck Auto-UPS + AMS11</text>
<text x="301" y="268.1">HUST / Hearth Fall Detection</text>
<text x="300.9" y="273.8">File: FallDetection_S3R8.kicad_sch</text>
<text x="300.9" y="271.1">Sheet: /</text>
<text x="300.9" y="281.2">Size: A3</text>
<text x="322.9" y="281.2">Date: 2026-11-27</text>
<text x="386" y="281.2">Rev: 1.0</text>
<text x="300.9" y="284">KiCad E.D.A. 10.0.8</text>
<text x="385.9" y="284">Id: 1/1</text>
</g>
<g font-size="1.3" fill="#840000">
<text x="35" y="12">1</text>
<text x="85" y="12">2</text>
<text x="135" y="12">3</text>
<text x="185" y="12">4</text>
<text x="235" y="12">5</text>
<text x="285" y="12">6</text>
<text x="335" y="12">7</text>
<text x="385" y="12">8</text>
<text x="10.3" y="36">A</text>
<text x="408.3" y="36">A</text>
<text x="10.2" y="86">B</text>
<text x="408.2" y="86">B</text>
<text x="232.1" y="127.7" transform="rotate(-90 232.1 127.7)">PSRAM</text>
<text x="10.2" y="136">C</text>
<text x="408.2" y="136">C</text>
<text x="10.2" y="186">D</text>
<text x="408.2" y="186">D</text>
<text x="10.3" y="236">E</text>
<text x="408.3" y="236">E</text>
<text x="10.3" y="286">F</text>
<text x="35" y="287">1</text>
<text x="85" y="287">2</text>
<text x="135" y="287">3</text>
<text x="185" y="287">4</text>
<text x="235" y="287">5</text>
<text x="285" y="287">6</text>
<text x="335" y="287">7</text>
<text x="385" y="287">8</text>
<text x="408.3" y="286">F</text>
</g>
<g font-size="1.3" fill="#006464">
<text x="345.9" y="34">+5V</text>
<text x="61.2" y="41.6">PWR_FLAG</text>
<text x="81.8" y="39.1">+5V</text>
<text x="91.7" y="41.6">PWR_FLAG</text>
<text x="149.7" y="39.1">+3V3</text>
<text x="302.7" y="36.5">+5V</text>
<text x="36.2" y="46.8">J1</text>
<text x="54.6" y="46.6">F1</text>
<text x="78.8" y="46" transform="rotate(-180 78.8 46)">D4</text>
<text x="120.3" y="48">AMS1117-3.3</text>
<text x="125.6" y="46.2">U2</text>
<text x="351.5" y="45.8">C4</text>
<text x="351.5" y="47.6">470uF/16V</text>
<text x="358.6" y="44.1">+5V</text>
<text x="32.8" y="48.6">DC_5V_5A</text>
<text x="52.4" y="48.3">5A_PTC</text>
<text x="80" y="53.6" transform="rotate(-180 80 53.6)">SS54</text>
<text x="122.4" y="51.8">VI</text>
<text x="128.9" y="51.8">VO</text>
<text x="277.6" y="48.3">C3</text>
<text x="277.6" y="50.1">100nF</text>
<text x="128" y="55.4" transform="rotate(-90 128 55.4)">GND</text>
<text x="175.2" y="58.5">R1</text>
<text x="308.5" y="58.1">U3</text>
<text x="323.1" y="59.4">GND</text>
<text x="334" y="58.7">330R</text>
<text x="335.2" y="57">R2</text>
<text x="345.9" y="59.4">GND</text>
<text x="73.6" y="63.6">D1</text>
<text x="73.6" y="65.4">SMBJ5.0A</text>
<text x="82.5" y="60.7">C1</text>
<text x="99.8" y="63.6">C2</text>
<text x="99.8" y="65.4">100nF</text>
<text x="112.5" y="63.6">C10</text>
<text x="112.5" y="65.4">22uF</text>
<text x="150.6" y="63.6">C11</text>
<text x="150.6" y="65.4">22uF</text>
<text x="163.3" y="63.6">C12</text>
<text x="163.3" y="65.4">100nF</text>
<text x="175.2" y="60.3">1k</text>
<text x="272.3" y="61.9">GND</text>
<text x="303.2" y="65.7">74AHCT1G125</text>
<text x="305.8" y="65.6" transform="rotate(-90 305.8 65.6)">GND</text>
<text x="305.8" y="60.2" transform="rotate(-90 305.8 60.2)">VCC</text>
<text x="381" y="61">J8</text>
<text x="381" y="62.8">WS2812B_3P</text>
<text x="77.7" y="68.3">1000uF/16V</text>
<text x="176.3" y="69.9">D2</text>
<text x="176.3" y="71.7">PWR_GREEN</text>
<text x="223.4" y="69.5">+3V3</text>
<text x="56.1" y="72.1">PWR_FLAG</text>
<text x="358.6" y="77.2">GND</text>
<text x="216.5" y="83.5">C13</text>
<text x="302.7" y="82.2">GND</text>
<text x="81.8" y="87.3">GND</text>
<text x="211.6" y="86.4">C8</text>
<text x="211.6" y="88.2">10uF</text>
<text x="215.4" y="91.1">100nF</text>
<text x="147.2" y="100">+3V3</text>
<text x="91.9" y="105.1">+5V</text>
<text x="206.2" y="102.6">GND</text>
<text x="213.8" y="105.1">EN</text>
<text x="216.4" y="102.6">GND</text>
<text x="227" y="105.8" transform="rotate(-90 227 105.8)">3V3</text>
<text x="233.1" y="107.6">RXD0</text>
<text x="233.4" y="105.1">TXD0</text>
<text x="332.6" y="102.6">+3V3</text>
<text x="352.9" y="107.6">+3V3</text>
<text x="81.3" y="112.1">SS34</text>
<text x="82.5" y="110.3">D3</text>
<text x="152.4" y="111.8">R11</text>
<text x="152.4" y="113.6">10k</text>
<text x="165.6" y="113.6">SW1</text>
<text x="213.8" y="110.2">IO0</text>
<text x="213.8" y="112.7">IO1</text>
<text x="233.7" y="110.2">IO17</text>
<text x="233.7" y="112.7">IO18</text>
<text x="50" y="115.9">USB_C_FLASH</text>
<text x="55.3" y="114.1">J2</text>
<text x="165.8" y="115.4">RST</text>
<text x="213.8" y="117.8">IO3</text>
<text x="213.8" y="115.3">IO2</text>
<text x="230.4" y="115.3">USB_D-</text>
<text x="230.4" y="117.8">USB_D+</text>
<text x="337.8" y="114.4">R4</text>
<text x="337.8" y="116.2">10k</text>
<text x="57.4" y="120.3">VBUS</text>
<text x="58.5" y="125.4">CC1</text>
<text x="81.7" y="122.2">5.1k</text>
<text x="82.5" y="120.5">R7</text>
<text x="213.8" y="120.3">IO4</text>
<text x="213.8" y="122.9">IO5</text>
<text x="213.8" y="125.4">IO6</text>
<text x="233.7" y="120.3">IO21</text>
<text x="233.7" y="122.9">IO35</text>
<text x="233.7" y="125.4">IO36</text>
<text x="318.7" y="122.2">100R</text>
<text x="319.9" y="120.5">R3</text>
<text x="375.9" y="124.5">J9</text>
<text x="58.5" y="128">CC2</text>
<text x="153.1" y="127.1">C14</text>
<text x="153.1" y="128.9">1uF</text>
<text x="213.8" y="128">IO7</text>
<text x="213.8" y="130.5">IO8</text>
<text x="233.7" y="128">IO37</text>
<text x="233.7" y="130.5">IO38</text>
<text x="243.8" y="127.1">U1</text>
<text x="243.8" y="128.9">ESP32-S3-WROOM-1-N16R8</text>
<text x="375.9" y="126.3">BUZZER_3P</text>
<text x="59.4" y="133">D-</text>
<text x="59.4" y="135.6">D-</text>
<text x="81.7" y="135.5">5.1k</text>
<text x="82.5" y="133.7">R8</text>
<text x="175.7" y="133">GND</text>
<text x="213.8" y="133">IO9</text>
<text x="213.8" y="135.6">IO10</text>
<text x="233.7" y="133">IO39</text>
<text x="233.7" y="135.6">IO40</text>
<text x="59.4" y="138.1">D+</text>
<text x="59.4" y="140.7">D+</text>
<text x="81.8" y="143.1">22R</text>
<text x="82.5" y="141.3">R9</text>
<text x="94.5" y="138.1">GND</text>
<text x="147.8" y="140.7">GND</text>
<text x="165.1" y="140.8">BOOT</text>
<text x="165.6" y="139">SW2</text>
<text x="213.8" y="138.1">IO11</text>
<text x="213.8" y="140.7">IO12</text>
<text x="213.8" y="143.2">IO13</text>
<text x="233.7" y="143.2">IO45</text>
<text x="233.7" y="138.1">IO41</text>
<text x="233.7" y="140.7">IO42</text>
<text x="353.5" y="140.7">GND</text>
<text x="57.2" y="148.3">SBU1</text>
<text x="81.8" y="148.9">R10</text>
<text x="213.8" y="148.3">IO15</text>
<text x="213.8" y="145.7">IO14</text>
<text x="233.7" y="145.7">IO46</text>
<text x="233.7" y="148.3">IO47</text>
<text x="46.7" y="151.4" transform="rotate(-90 46.7 151.4)">SHIELD</text>
<text x="54.3" y="151.4" transform="rotate(-90 54.3 151.4)">GND</text>
<text x="57.2" y="150.8">SBU2</text>
<text x="81.8" y="150.7">22R</text>
<text x="213.8" y="150.8">IO16</text>
<text x="227" y="151.9" transform="rotate(-90 227 151.9)">GND</text>
<text x="233.7" y="150.8">IO48</text>
<text x="175.7" y="158.4">GND</text>
<text x="51.3" y="171.1">GND</text>
<text x="224" y="168.6">GND</text>
<text x="38" y="183.8">+3V3</text>
<text x="58.3" y="183.8">+3V3</text>
<text x="114.2" y="183.8">+3V3</text>
<text x="134.5" y="183.8">+3V3</text>
<text x="185.3" y="181.3">+3V3</text>
<text x="198" y="181.3">+3V3</text>
<text x="238.6" y="181.3">+3V3</text>
<text x="310.4" y="188.9">+5V</text>
<text x="203.2" y="195.7">R5</text>
<text x="203.2" y="197.4">4.7k</text>
<text x="215.9" y="195.7">R6</text>
<text x="215.9" y="197.4">4.7k</text>
<text x="31.2" y="202.5">100nF</text>
<text x="34.6" y="200.7">C7</text>
<text x="83.8" y="200.7">J4</text>
<text x="83.8" y="202.5">PIR_AM312_3P</text>
<text x="107.4" y="202.5">100nF</text>
<text x="110.8" y="200.7">C9</text>
<text x="160" y="200.7">J7</text>
<text x="160" y="202.5">TOUCH_TTP223_3P</text>
<text x="191.2" y="198.2">C6</text>
<text x="191.2" y="200">100nF</text>
<text x="261.6" y="209.6">J6</text>
<text x="315.7" y="208.4">C5</text>
<text x="370.8" y="208.4">J5</text>
<text x="261.6" y="211.4">VL53L1X_6P</text>
<text x="315.7" y="210.1">10uF</text>
<text x="370.8" y="210.1">LD2410B_5P</text>
<text x="38.6" y="219.4">GND</text>
<text x="58.9" y="219.4">GND</text>
<text x="114.8" y="219.4">GND</text>
<text x="135.1" y="219.4">GND</text>
<text x="185.9" y="216.9">GND</text>
<text x="353.5" y="216.9">+5V</text>
<text x="221.5" y="227">GND</text>
<text x="310.4" y="229.6">GND</text>
<text x="340.8" y="229.6">GND</text>
<text x="333.2" y="239.7">+5V</text>
<text x="326.5" y="244.1" transform="rotate(-180 326.5 244.1)">D5</text>
<text x="43.2" y="246.5">H1</text>
<text x="43.2" y="248.2">M3_MOUNT</text>
<text x="68.6" y="246.5">H2</text>
<text x="68.6" y="248.2">M3_MOUNT</text>
<text x="94" y="246.5">H3</text>
<text x="94" y="248.2">M3_MOUNT</text>
<text x="119.4" y="246.5">H4</text>
<text x="119.4" y="248.2">M3_MOUNT</text>
<text x="163.3" y="246.1">J11</text>
<text x="193.8" y="246.1">J12</text>
<text x="224.2" y="246.1">J10</text>
<text x="259.8" y="246.1">J13</text>
<text x="290.3" y="246.1">J14</text>
<text x="311" y="251.2">Q1</text>
<text x="327.7" y="251.8" transform="rotate(-180 327.7 251.8)">SS54</text>
<text x="353.6" y="249.9">R12</text>
<text x="158.1" y="253.7">CN3304_IN_2P</text>
<text x="187.9" y="253.7">CN3304_BAT_2P</text>
<text x="218.4" y="253.7">BAT_4S_BMS_2P</text>
<text x="239.3" y="252.4">C15</text>
<text x="255.7" y="253.7">BUCK_IN_2P</text>
<text x="283.7" y="253.7">BUCK_OUT_5V_2P</text>
<text x="351.3" y="257.5">100k_1%</text>
<text x="235.8" y="260">100uF/25V</text>
<text x="302.8" y="258.8">R14</text>
<text x="308.1" y="258.8">AO3401A</text>
<text x="353.6" y="260">R13</text>
<text x="363.8" y="260">C16</text>
<text x="374.6" y="260">D6</text>
<text x="302.9" y="266.4">10k</text>
<text x="351.9" y="267.7">20k_1%</text>
<text x="362.7" y="267.7">100nF</text>
<text x="370.6" y="267.7">3.3V_Zener</text>
<text x="152.9" y="272.7">GND</text>
<text x="183.4" y="272.7">GND</text>
<text x="213.8" y="272.7">GND</text>
<text x="239.2" y="272.7">GND</text>
<text x="249.4" y="272.7">GND</text>
<text x="279.9" y="272.7">GND</text>
<text x="302.7" y="272.7">GND</text>
<text x="363.7" y="277.8">GND</text>
</g>
<g font-size="1.3" fill="#a90000">
<text x="41.2" y="50.7">1</text>
<text x="119.9" y="50.7">3</text>
<text x="132.6" y="50.7">2</text>
<text x="41.2" y="55.7">2</text>
<text x="126.9" y="57.9" transform="rotate(-90 126.9 57.9)">1</text>
<text x="304.7" y="54.1" transform="rotate(-90 304.7 54.1)">5</text>
<text x="309.7" y="55.3" transform="rotate(-90 309.7 55.3)">1</text>
<text x="374.6" y="58.3">1</text>
<text x="297.7" y="60.8">2</text>
<text x="318" y="60.8">4</text>
<text x="374.6" y="60.8">2</text>
<text x="374.6" y="63.4">3</text>
<text x="304.7" y="69.3" transform="rotate(-90 304.7 69.3)">3</text>
<text x="225.9" y="101.1" transform="rotate(-90 225.9 101.1)">2</text>
<text x="211.4" y="104">3</text>
<text x="238.7" y="106.5">36</text>
<text x="238.7" y="104">37</text>
<text x="210.8" y="109.1">27</text>
<text x="210.8" y="111.6">39</text>
<text x="238.7" y="109.1">10</text>
<text x="238.7" y="111.6">11</text>
<text x="64.8" y="119.2">A4</text>
<text x="210.8" y="116.7">15</text>
<text x="210.8" y="114.2">38</text>
<text x="211.4" y="119.2">4</text>
<text x="238.7" y="114.2">13</text>
<text x="238.7" y="116.7">14</text>
<text x="238.7" y="119.2">23</text>
<text x="64.8" y="124.3">A5</text>
<text x="211.4" y="121.8">5</text>
<text x="211.4" y="124.3">6</text>
<text x="238.7" y="121.8">28</text>
<text x="238.7" y="124.3">29</text>
<text x="369.5" y="121.8">1</text>
<text x="369.5" y="124.3">2</text>
<text x="64.7" y="126.9">B5</text>
<text x="64.8" y="131.9">A7</text>
<text x="210.8" y="129.4">12</text>
<text x="210.8" y="131.9">17</text>
<text x="211.4" y="126.9">7</text>
<text x="238.7" y="126.9">30</text>
<text x="238.7" y="129.4">31</text>
<text x="238.7" y="131.9">32</text>
<text x="369.5" y="126.9">3</text>
<text x="64.7" y="134.5">B7</text>
<text x="64.8" y="137">A6</text>
<text x="210.8" y="134.5">18</text>
<text x="210.8" y="137">19</text>
<text x="238.7" y="134.5">33</text>
<text x="238.7" y="137">34</text>
<text x="64.7" y="139.6">B6</text>
<text x="210.8" y="139.6">20</text>
<text x="210.8" y="142.1">21</text>
<text x="238.7" y="142.1">26</text>
<text x="238.7" y="139.6">35</text>
<text x="64.7" y="149.7">B8</text>
<text x="64.8" y="147.2">A8</text>
<text x="210.8" y="144.6">22</text>
<text x="211.4" y="147.2">8</text>
<text x="211.4" y="149.7">9</text>
<text x="238.7" y="144.6">16</text>
<text x="238.7" y="147.2">24</text>
<text x="238.7" y="149.7">25</text>
<text x="225.9" y="154.4" transform="rotate(-90 225.9 154.4)">1</text>
<text x="45.6" y="156.3" transform="rotate(-90 45.6 156.3)">SH</text>
<text x="53.2" y="156.2" transform="rotate(-90 53.2 156.2)">A1</text>
<text x="77.4" y="198">1</text>
<text x="153.6" y="198">1</text>
<text x="77.4" y="200.5">2</text>
<text x="77.4" y="203.1">3</text>
<text x="153.6" y="200.5">2</text>
<text x="153.6" y="203.1">3</text>
<text x="255.2" y="203.1">1</text>
<text x="364.4" y="203.1">1</text>
<text x="255.2" y="205.6">2</text>
<text x="255.2" y="208.1">3</text>
<text x="364.4" y="205.6">2</text>
<text x="364.4" y="208.1">3</text>
<text x="255.2" y="210.7">4</text>
<text x="255.2" y="213.2">5</text>
<text x="255.2" y="215.8">6</text>
<text x="364.4" y="210.7">4</text>
<text x="364.4" y="213.2">5</text>
<text x="161.2" y="248.8">1</text>
<text x="161.2" y="251.3">2</text>
<text x="191.7" y="248.8">1</text>
<text x="191.7" y="251.3">2</text>
<text x="222.2" y="248.8">1</text>
<text x="222.2" y="251.3">2</text>
<text x="257.7" y="248.8">1</text>
<text x="257.7" y="251.3">2</text>
<text x="288.2" y="248.8">1</text>
<text x="288.2" y="251.3">2</text>
<text x="314.8" y="250.9" transform="rotate(-90 314.8 250.9)">3</text>
<text x="307.9" y="253.9">1</text>
<text x="314.8" y="258.5" transform="rotate(-90 314.8 258.5)">2</text>
</g>
</svg>
